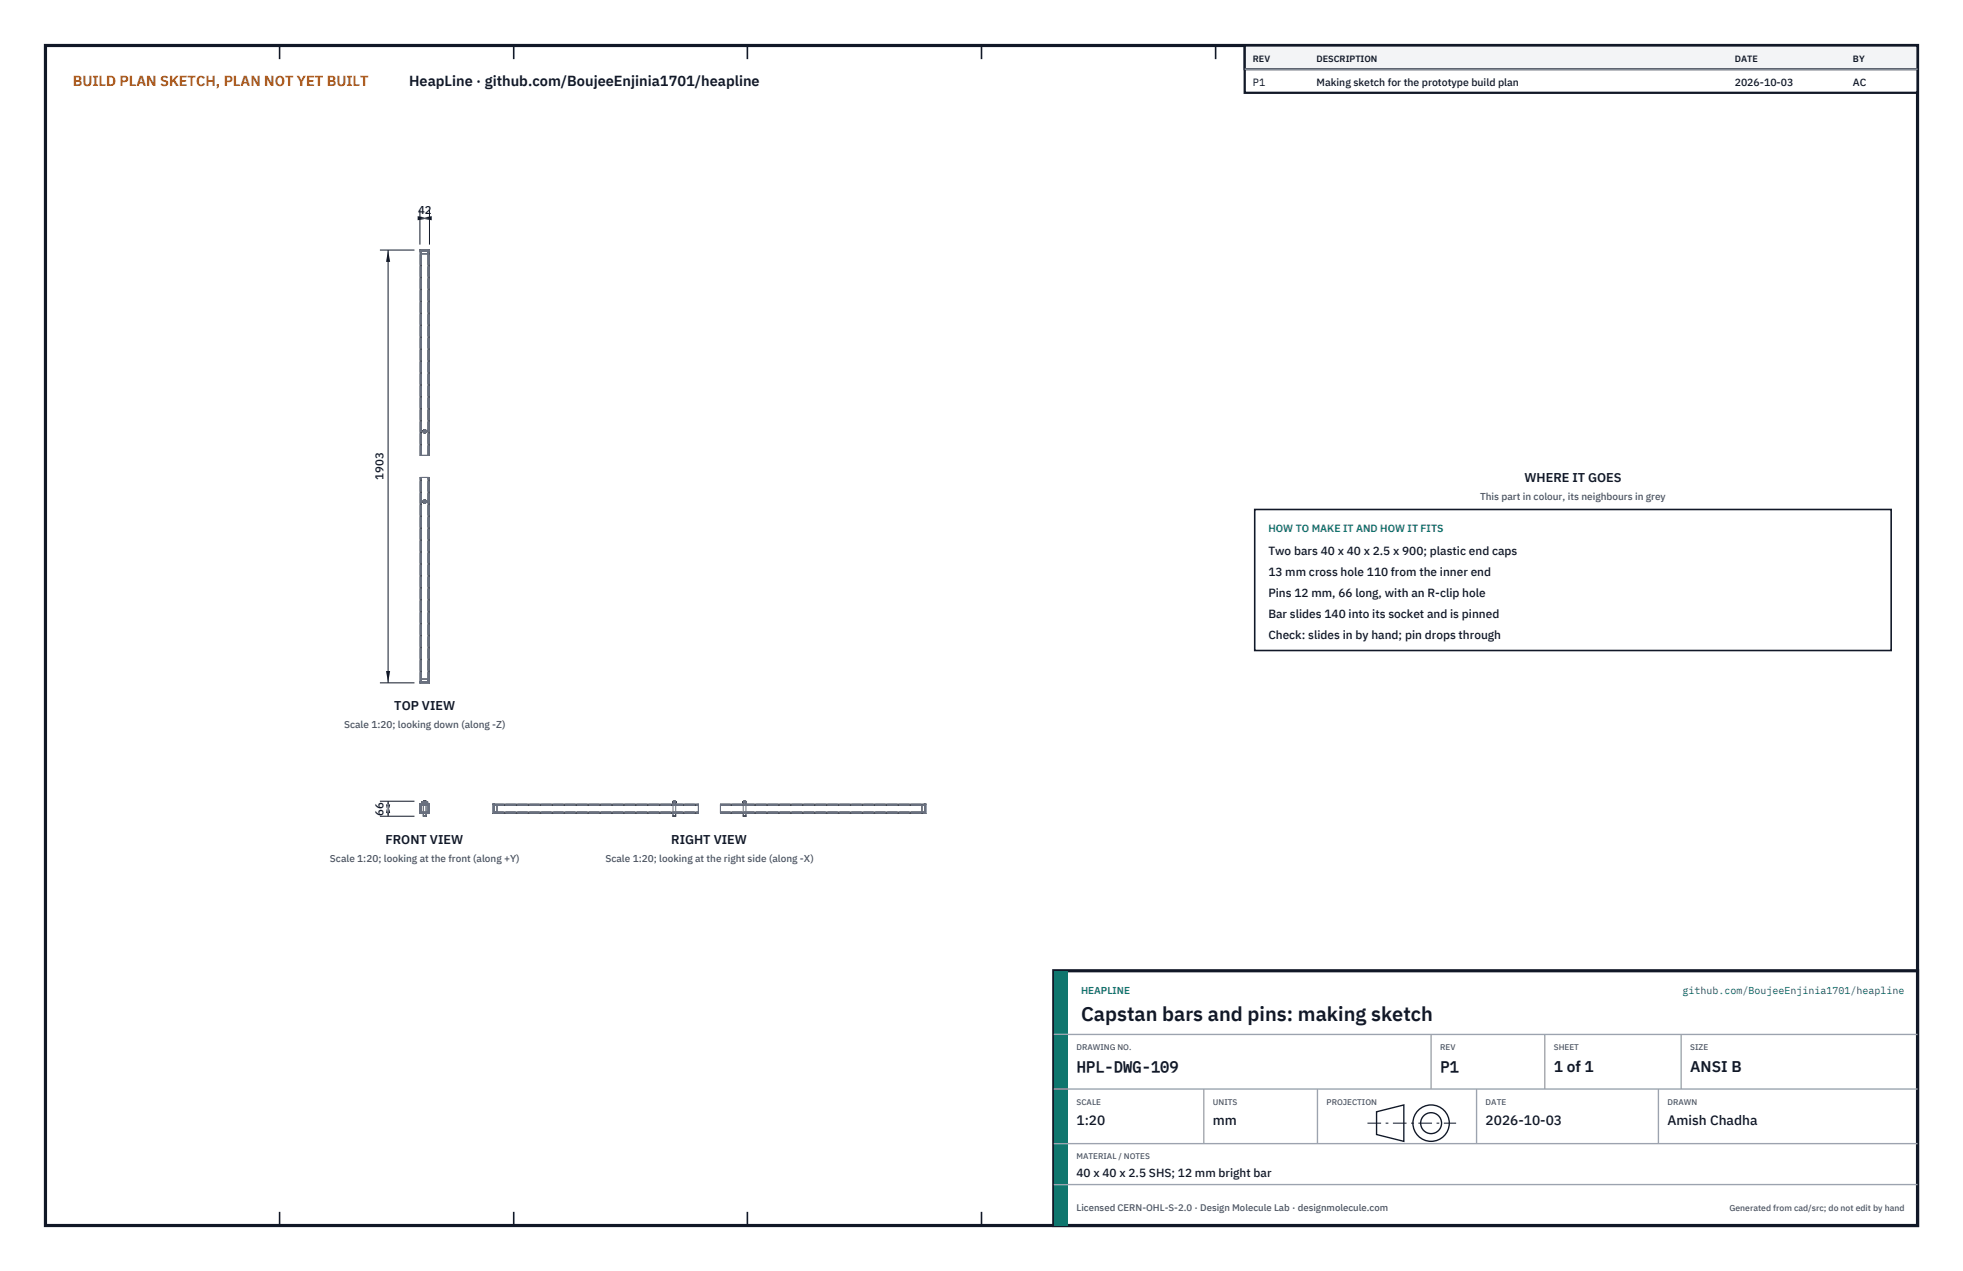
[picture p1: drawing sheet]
<svg xmlns="http://www.w3.org/2000/svg" width="432mm" height="279mm" viewBox="0 0 432 279" stroke-linecap="round" stroke-linejoin="round" font-family="sans-serif">
<path d="M10 10h411.8v259.4h-411.8z" fill="none" stroke="#111827" stroke-width=".7" stroke-linecap="butt"/>
<g fill="none" stroke="#111827" stroke-width=".35">
<path d="M61.5 10v3M113 10v3M164.4 10v3M215.9 10v3M267.4 10v3M318.9 10v3M370.3 10v3M61.5 266.4v3M113 266.4v3M164.4 266.4v3M215.9 266.4v3M267.4 266.4v3"/>
<path d="M318.9 266.4v3M370.3 266.4v3"/>
</g>
<g fill="none" stroke="#111727" stroke-width=".22">
<path d="M92.4 55.1h.1M92.4 55h.1M92.4 55v.1M92.4 55.1h2M92.4 55h2M92.4 55.1v45h.3M92.7 55.1v45M94.2 55.1v45M94.4 55v45.1h-.2M94.4 55h.1M94.4 55.1h.1M94.5 55.1h-.1"/>
<path d="M94.5 55v.1M92.8 94.8v.1M92.8 94.9h.2M92.8 94.8h.2M93 94.9a.41 .41 0 0 0 .4 .3 .41 .41 0 0 0 .4-.3M93 94.8a.41 .41 0 0 1 .4-.4 .41 .41 0 0 1 .4 .4M93 94.8h.1M93.1 94.8l-.1 .1M93.1 94.8v.1M93.1 94.8h.1M93.1 94.9l.3 .2 .3-.2M93.1 94.8l.3-.3 .3 .3"/>
<path d="M93.1 94.9h.1M93.1 94.7v.1M93.1 94.7h.1M93.1 94.7l.1 .1M93.2 94.9h.1M93.2 94.8h.1M93.2 94.8v.1M93.2 94.6h.4v.4h-.4zM93.7 94.8h.1M93.7 94.9h.1M93.7 94.8v.1M93.7 94.7h.1"/>
<path d="M93.7 94.7v.1M93.8 94.8l-.1 .1M93.8 94.8h.1M93.8 94.8v.1M93.8 94.9h.3M93.8 94.8h.3M94.1 94.8v.1M92.7 105h-.3v45M92.7 105h1.5M92.7 100.1h1.5M92.7 105v45M92.8 110.2v.1"/>
<path d="M92.8 110.3h.2M92.8 110.2h.2M93 110.3a.41 .41 0 0 0 .4 .4 .41 .41 0 0 0 .4-.4M93 110.2a.41 .41 0 0 1 .4-.3 .41 .41 0 0 1 .4 .3M93 110.2l.1 .1M93.1 110.3h-.1M93.1 110.3h.1M93.1 110.2v.1M93.1 110.3l.3 .3 .3-.3M93.1 110.2l.3-.2 .3 .2M93.1 110.2h.1M93.1 110.3v.1"/>
<path d="M93.1 110.4h.1M93.1 110.1v.1M93.1 110.1l.1 .1M93.2 110.3h.1M93.2 110.2h.1M93.2 110.2v.1M93.2 110h.4v.5h-.4zM93.2 110.1h.4v.4h-.4zM93.7 110.2h.1M93.7 110.2v.1M93.7 110.3h.1M93.7 110.3v.1"/>
<path d="M93.7 110.1h.1M93.7 110.1v.1M93.7 110.4h.1M93.7 110.2l.1 .1M93.8 110.3h-.1M93.8 110.3h.1M93.8 110.2v.1M93.8 110.2h.1M93.8 110.3h.3M93.8 110.2h.3M94.1 110.2v.1M94.2 105h.2v45.1"/>
<path d="M94.2 105v45M92.4 150.1h.1M92.4 150v.1M92.4 150h.1M92.4 150h2M92.4 150.1h2M94.4 150h.1M94.4 150.1h.1M94.5 150.1h-.1M94.5 150v.1M92.4 178.8h.1M92.4 176.8v2"/>
<path d="M92.4 176.8h.1M92.4 176.7v.1M92.4 176.7h2M92.4 178.8h2M93.1 176.3v.1M93.1 176.3h.7M93.1 176.4h.7M93.1 176.3h.1M93.1 176.3h-.3l.3 .1M93.1 176.4h.1M93.1 176.2h.6M93.1 179.4h.6"/>
<path d="M93.1 176.2v.1M93.1 176.2h.1M93.1 178.8v.6M93.1 176.4v.3M93.7 176.4h.1M93.7 176.3h.1M93.7 176.2h.1M93.7 176.2v.1M93.7 176.4v.3M93.7 178.8v.6M93.8 176.3v.1M93.8 176.4h.1"/>
<path d="M93.8 176.3h.3l-.3 .1M94.4 176.7l.1 .1M94.4 176.7h.1M94.4 176.8h.1M94.4 178.8h.1M94.4 176.8v2M94.5 178.8h-.1M94.5 176.8v2M108.5 178.8h.1M108.5 176.8v2M108.5 176.8h.1M108.5 176.7v.1"/>
<path d="M108.5 176.7h.1M108.6 176.7v.1M108.6 176.7h.1M108.6 176.8h.1M108.6 178.8h.1M108.6 176.8v2M108.6 176.8h45v.2M108.6 178.5h45M108.6 177h45M148 176.4h.3M148 176.3h.3M148 176.3v.1"/>
<path d="M148 176.4v.4M148 179.4h.1M148 176.2v.1M148 176.2h.6M148 179.4h.6M148 178.8v.6M148.1 176.1h.2M148.1 179.4h.5M148.1 176.1l.5 .1M148.1 176.1l-.1 .1M148.2 176.4h.1M148.4 176.3h.1"/>
<path d="M148.3 176.3h.1M148.3 176.4h.1M148.3 176.3v.1M148.3 176.2v.1M148.3 176.2l.1 .1M148.3 176.2h.1M148.3 176.3h.4M148.3 176.4h.4M148.4 176.4h-.1M148.6 179.4h.1M148.6 176.2l.1 .1M148.6 178.8v.6"/>
<path d="M148.7 176.3v.1M148.7 176.4l-.1 .4M153.6 177v1.8h-45.1M158.5 177v1.8h45.1M158.5 178.5h45M158.5 177h45M163.4 176.4h.4M163.4 176.3h.4M163.4 176.3v.1M163.4 176.4l.1 .4M163.5 179.4h.1M163.5 176.2l-.1 .1"/>
<path d="M163.5 176.2h.6M163.5 179.4h.6M163.5 178.8v.6M163.5 176.1h.3M163.5 179.4h.5M163.5 176.1l.6 .1M163.5 176.1v.1M163.7 176.4h.1M163.8 176.3h.1M163.7 176.3h.1M163.8 176.4h.1M163.8 176.3h-.1"/>
<path d="M163.8 176.3v.1M163.8 176.2l-.1 .1M163.8 176.2l.1 .1M163.8 176.2h.1M163.8 176.3h.3M163.8 176.4h.3M164.1 179.4h-.1M164.1 176.2v.1M164.1 178.8v.6M164.1 176.3v.1M164.1 176.4v.4M203.5 178.8h.1"/>
<path d="M203.5 176.8h-45v.2M203.5 176.8h.1M203.5 176.8v2M203.5 176.7v.1M203.5 176.7h.1M203.6 176.7v.1M203.6 178.8h.1M203.6 176.8h.1M203.6 176.7h.1M203.6 176.8v2"/>
</g>
<g fill="none" stroke="#6a7180" stroke-width=".22" stroke-dasharray="2.1 .5">
<path d="M92.4 55.1v-.1M92.4 55.1h2M92.4 55h2M92.4 55.1h.1M92.4 55h.1M92.4 55.1h.3M92.5 55.1h.2M92.6 55.1h.1M92.6 55.8v-.7M92.6 55.8h.1M92.7 55.1h1.5M92.7 55.1h-.3"/>
<path d="M92.7 55.1h-.2M92.7 55.1h-.1M92.7 55.8h1.5M92.7 55.8h-.1M92.7 55.1h.1M92.7 55.8v-.7M92.7 55.8h.1M94.2 55.1h.1M94.2 55.8h.1M94.2 55.8v-.7M94.2 55.1h.2M94.3 55.1h-.1"/>
<path d="M94.4 55.1h-.2M94.4 55.1h.1M94.4 55.1v-.1M94.4 55h.1M94.5 55.1v-.1M94.5 55h-.1M93.1 94.8h.1M93.1 94.8v.1M93.1 94.9v-.1M93.1 94.9h.6M93.1 94.8h.6M93.1 94.9h.1"/>
<path d="M93.1 94.7h.1M93.2 94.8h.1M93.2 94.9v-.1M93.2 94.9h-.1M93.2 94.9h.5M93.2 94.8h.5M93.2 94.6h.4v.5h-.4zM93.2 94.6h.4v.4h-.4zM93.7 94.9h.1M93.7 94.8v-.1M93.7 94.9v-.1M93.7 94.8h.1"/>
<path d="M93.7 94.7h.1M93.7 94.8v.1M93.8 94.8h.1M92.4 100.1v-45M92.5 105h.2M92.5 100.1h.2M92.5 100.1v-45M92.7 105h-.3M92.7 105h1.5M92.7 105h-.2M92.7 100.1h1.5M92.7 100.1h-.3"/>
<path d="M92.7 100.1h-.2M92.7 100.1v-45M93.1 110.3h.1M93.1 110.3v-.1M93.1 110.2h.1M93.1 110.3h.6M93.1 110.2h.6M93.1 110.4h.1M93.1 110.1h.1M93.2 110.3v-.1M93.2 110.3h.1M93.2 110.2h.1"/>
<path d="M93.2 110.3l-.1 .1M93.2 110.3h.5M93.2 110.2h.5M93.2 110h.4v.5h-.4zM93.2 110.1h.4v.4h-.4zM93.7 110.3h.1M93.7 110.2v-.1M93.7 110.3v-.1M93.7 110.4h.1M93.7 110.1h.1M93.7 110.2h.1M93.8 110.3h.1"/>
<path d="M93.8 110.2v.1M94.2 105h.1M94.2 100.1h.1M94.2 100.1v-45M94.3 105h-.1M94.3 100.1h-.1M94.3 100.1v-45M94.4 105h-.2M94.4 100.1v-45M94.4 100.1h-.2M92.4 150v.1M92.4 150h.1"/>
<path d="M92.4 150.1h.1M92.4 150h2M92.4 150.1h2M92.4 150h.3M92.4 150v-45M92.5 150v-45M92.5 150h.2M92.6 150h.1M92.6 150v-.1M92.6 149.3v.6M92.6 149.3h.1M92.6 149.9h.1"/>
<path d="M92.7 150h-.3M92.7 150h1.5M92.7 150h-.2M92.7 150v-45M92.7 150h-.1M92.7 149.3h1.5M92.7 149.3h-.1M92.7 150v-.1M92.7 149.9h1.5M92.7 149.9h-.1M92.7 149.3v.6M92.7 149.3h.1"/>
<path d="M94.2 150h.1M94.2 149.3h.1M94.2 150v-.1M94.2 149.9h.1M94.2 149.3v.6M94.2 150h.2M94.2 150v-45M94.3 150v-45M94.3 150h-.1M94.4 150h-.2M94.4 150v-45M94.4 150.1h.1"/>
<path d="M94.4 150h.1M94.4 150v.1M94.5 150v.1M94.5 150h-.1M92.4 176.8v2M92.4 178.8v-2M92.4 176.8v-.1M92.4 178.8h.1M92.4 176.8h.1M92.4 176.7h2M92.4 176.7v.1M92.4 178.8h2"/>
<path d="M92.4 176.8h2M92.4 177v1.5M92.4 177l.3-.2M92.5 177l.2-.1M92.5 177v1.5M92.6 177v1.5M92.6 178.5l.1 .1M92.6 177h.1M92.6 178.5h.1M92.6 178.5v-1.5M92.7 178.8l-.3-.3M92.7 178.8h1.5"/>
<path d="M92.7 176.8h1.5M92.7 176.9h1.5M92.7 178.7h1.5M92.7 178.7l-.2-.2M92.7 177h1.5M92.7 177h-.1M92.7 178.6h1.5M92.7 178.6l-.1-.1M92.7 177h.1M92.7 178.6h.1M92.7 177v1.5M92.7 178.6v-.1"/>
<path d="M92.7 178.5h1.5M92.7 178.5v.1M92.7 178.5h-.1M92.7 178.5v-1.5M92.8 176.4h.3M92.8 176.4v-.1M92.8 176.3v.1M92.8 176.3h.3M93 176.3h.1M93 176.3l.1 .1M93.1 176.3v.1M93.1 176.4h.1"/>
<path d="M93.1 176.4h.7M93.1 176.4v-.1M93.1 176.3h.7M93.1 178.8h.7M93.1 176.8h.7M93.1 178.7h.7M93.1 176.9h.7M93.1 176.3h.1M93.1 178.8v-.1M93.1 176.9v-.1M93.1 178.8v-2.1M93.1 179.4v-3"/>
<path d="M93.1 176.2h.1M93.1 176.2h.6M93.1 179.4h.6M93.1 176.4v-.2M93.1 176.2v.1M93.2 176.4h.5M93.2 176.3h-.1M93.2 176.3h.5M93.2 176.3l-.1-.1M93.2 176.4v-.1M93.2 176.3v.1M93.7 176.3v.1"/>
<path d="M93.7 176.4v-.1M93.7 176.3h.1M93.7 176.4h.1M93.7 176.4v-.2M93.7 176.2h.1M93.7 176.2v.1M93.7 178.8v-2.1M93.7 179.4v-3M93.7 176.2h-.6M93.7 179.4h-.6M93.7 176.2v.2M93.7 176.3l.1 .1"/>
<path d="M93.8 178.8h-.7M93.8 176.8h-.7M93.8 178.7h-.7M93.8 178.8v-.1M93.8 176.9v-.1M93.8 176.9h-.7M93.8 176.3h-.1M93.8 176.4h.3M93.8 176.4v-.1M93.8 176.3v.1M93.8 176.3h-.7M93.8 176.3h.3"/>
<path d="M93.8 176.4h.1M93.8 176.3h.1M94.1 176.4v-.1M94.1 176.3v.1M94.2 177h.1M94.2 178.6v-.1M94.2 178.6h.1M94.2 177v1.5M94.2 178.5h.1M94.2 178.5v.1M94.2 178.5v-1.5M94.2 176.8l.2 .2"/>
<path d="M94.2 176.9l.1 .1M94.3 177v1.5M94.3 178.5l-.1 .2M94.4 178.5l-.2 .3M94.4 177v1.5M94.4 176.7l.1 .1M94.4 178.8h.1M94.4 176.8v-.1M94.4 176.8v2M94.4 176.8h.1M94.4 178.8v-2M94.4 176.7v.1"/>
<path d="M94.5 176.8v2M94.5 178.8h-.1M94.5 178.8v-2M94.5 176.8h-.1M108.5 176.8v2M108.5 176.8h.1M108.5 178.8h.1M108.5 176.7v.1M108.6 176.7h-.1M108.6 178.8h-.1M108.6 176.7v.1M108.6 176.8h-.1"/>
<path d="M108.6 176.8v2M108.6 178.8h.1M108.6 176.8v-.1M108.6 177v1.5M108.6 178.8v-.3M108.6 178.5v.3M108.6 176.8v.2M108.6 177v-.2M108.6 178.8h45M108.6 176.8h45M108.6 176.9h45M108.6 177v-.1"/>
<path d="M108.6 176.9v.1M108.6 178.7h45M108.6 178.5v.2M108.6 178.7v-.2M108.6 177h.1M108.6 178.5v.1M108.6 178.6v-.1M108.6 178.6h.1M108.6 176.8h.1M108.6 177h45M108.6 178.5h45M108.6 178.5h.1"/>
<path d="M108.7 177h.1M108.7 177v1.5M108.7 178.5v.1M108.7 178.6v-.1M109.3 177h-.6M109.3 178.6h-.6M109.3 178.6v-.1M109.3 177h.1M109.3 178.5h-.6M109.3 177v1.5M109.3 178.5h.1M109.3 178.5v.1"/>
<path d="M148 178.8h.3M148 176.8h.3M148 178.7h.3M148 176.9h.3M148 178.8v-.1M148 176.9v-.1M148 178.8v-2M148 176.4v-.1M148.2 176.3v.1M148.3 176.3v.1M148.3 176.3h.1M148.4 176.3h.1"/>
<path d="M148.3 176.3h-.3M148.3 176.4h-.3M148.3 176.4h.1M148.3 178.8h.4M148.3 176.8h.4M148.3 178.7h.4M148.3 176.9h.4M148.3 176.4v-.1M148.4 176.4h.1M148.4 176.4v-.1M148.4 176.4h.2M148.4 176.3h.2"/>
<path d="M148.4 176.3l-.1 .1M148.4 176.3h-.1M148.6 178.8v-2M148.6 176.4v-.1M148.6 176.2h-.6M148.6 179.4h-.6M148.7 178.8h-.7M148.7 176.8h-.7M148.7 178.7h-.7M148.7 176.9h-.7M148.7 178.8v-.1M148.7 176.9v-.1"/>
<path d="M153.6 177v1.5M153.6 178.8v-.3M153.6 177v-.2M153.6 177v-.1M153.6 176.9v.1M153.6 178.5v.2M153.6 178.7v-.2M158.5 176.8h45M158.5 177v-.2M158.5 178.8h45M158.5 178.8v-.3M158.5 177v1.5"/>
<path d="M158.5 177v-.1M158.5 176.9v.1M158.5 178.5v.2M158.5 178.7v-.2M158.5 176.9h45M158.5 178.7h45M158.5 177h45M158.5 178.5h45M163.5 176.8h.3M163.5 178.8h.3M163.5 176.9h.3M163.5 178.7h.3"/>
<path d="M163.5 176.9v-.1M163.5 178.8v-.1M163.5 178.8v-2M163.5 176.4v-.1M163.7 176.3v.1M163.7 176.3l.1 .1M163.7 176.3h.1M163.8 176.3h.1M163.7 176.3h-.2M163.7 176.4h-.2M163.8 176.3l-.1 .1M163.8 176.4h.1"/>
<path d="M163.8 176.8h.3M163.8 178.8h.3M163.8 176.9h.3M163.8 178.7h.3M163.8 176.4v-.1M163.8 176.3v.1M163.8 176.4h.3M163.8 176.3h.3M163.9 176.3h-.2M163.9 176.4v-.1M164.1 178.8v-2M164.1 176.4v-.1"/>
<path d="M164.1 176.2h-.6M164.1 179.4h-.6M164.1 176.8h-.6M164.1 178.8h-.6M164.1 176.9h-.6M164.1 178.7h-.6M164.1 176.9v-.1M164.1 178.8v-.1M202.8 178.5v.1M202.8 178.5v-1.5M202.8 177h.1M202.8 178.5h.1"/>
<path d="M202.8 178.6h.7M202.8 177h.7M202.8 178.6v-.1M202.8 178.5h.7M203.5 178.6v-.1M203.5 178.5v-1.5M203.5 177h.1M203.5 178.8h.1M203.5 178.8v-2M203.5 177v-.2M203.5 176.8v.2M203.5 177v1.5"/>
<path d="M203.5 178.5v.3M203.5 178.8v-.3M203.5 177v-.1M203.5 176.9v.1M203.5 178.5v.2M203.5 178.7v-.2M203.5 178.6h.1M203.5 178.5h.1M203.5 176.7h.1M203.5 176.7v.1M203.5 176.8h.1M203.6 178.8h.1"/>
<path d="M203.6 178.8v-2M203.6 176.8v-.1M203.6 176.8h.1"/>
</g>
<path d="M92.4 46.2v7.6M92.4 48h2.1M94.5 46.2v7.6" fill="none" stroke="#111827" stroke-width=".22"/>
<path d="M92.4 48l2.6-.5v.9zM91.9 47.5v.9l2.6-.4z" fill="#111827"/>
<path d="M83.6 55h7.6M85.4 55v95.1M83.6 150.1h7.6" fill="none" stroke="#111827" stroke-width=".22"/>
<path d="M85.4 55l-.5 2.6h.9zM84.9 147.5h.9l-.4 2.6z" fill="#111827"/>
<path d="M83.6 176.1h7.6M83.6 179.4h7.6M85.4 176.1v3.3" fill="none" stroke="#111827" stroke-width=".22"/>
<path d="M85.4 176.1l-.5 2.6h.9zM84.9 176.8h.9l-.4 2.6z" fill="#111827"/>
<path d="M276 112h140v31h-140z" fill="#fff" stroke="#111827" stroke-width=".35"/>
<path d="M273.8 10h148v10.4h-148z" fill="#fff" stroke="#111827" stroke-width=".5"/>
<path d="M273.8 10h148v5.2h-148z" fill="#f3f4f6" stroke="#111827" stroke-width=".5"/>
<path d="M273.8 15.2h148" fill="none" stroke="#9ca3af" stroke-width=".3"/>
<path d="M231.8 213.4h190v56h-190z" fill="#fff" stroke="#111827" stroke-width=".7" stroke-linecap="butt"/>
<path d="M231.8 213.4h3v56h-3z" fill="#0f766e"/>
<path d="M231.8 227.4h190M231.8 239.4h190M264.8 239.4v12M289.8 239.4v12M314.8 227.4v12M324.8 239.4v12M339.8 227.4v12M364.8 239.4v12M369.8 227.4v12M231.8 251.4h190M231.8 260.4h190" fill="none" stroke="#9ca3af" stroke-width=".3"/>
<g fill="none" stroke="#111827" stroke-width=".3">
<path d="M302.8 244.4l6-1.5v8l-6-1.5z"/>
<circle cx="314.8" cy="246.9" r="4"/>
<circle cx="314.8" cy="246.9" r="2.3"/>
</g>
<path d="M300.8 246.9h19.5" fill="none" stroke="#111827" stroke-width=".22" stroke-dasharray="3 1 .6 1" stroke-linecap="butt"/>
<text font-size="4.4" fill="#111827" x="237.8" y="224.4">Capstan bars and pins: making sketch</text>
<g font-size="3.4" fill="#111827">
<text x="236.8" y="235.6">HPL-DWG-109</text>
<text x="316.8" y="235.6">P1</text>
<text x="341.8" y="235.6">1 of 1</text>
<text x="371.8" y="235.6">ANSI B</text>
</g>
<text font-size="3.2" fill="#b45309" x="16" y="19">BUILD PLAN SKETCH, PLAN NOT YET BUILT</text>
<text font-size="3.2" fill="#111827" x="90" y="19">HeapLine · github.com/BoujeeEnjinia1701/heapline</text>
<g font-size="3" fill="#111827">
<text x="236.8" y="247.2">1:20</text>
<text x="266.8" y="247.2">mm</text>
<text x="326.8" y="247.2">2026-10-03</text>
<text x="366.8" y="247.2">Amish Chadha</text>
</g>
<g font-size="2.8" fill="#111827">
<text x="335.3" y="106">WHERE IT GOES</text>
<text x="86.7" y="156.1">TOP VIEW</text>
<text x="84.8" y="185.4">FRONT VIEW</text>
<text x="147.7" y="185.4">RIGHT VIEW</text>
</g>
<g font-size="2.6" fill="#111827">
<text x="279" y="122">Two bars 40 x 40 x 2.5 x 900; plastic end caps</text>
<text x="279" y="126.6">13 mm cross hole 110 from the inner end</text>
<text x="279" y="131.2">Pins 12 mm, 66 long, with an R-clip hole</text>
<text x="279" y="135.8">Bar slides 140 into its socket and is pinned</text>
<text x="279" y="140.4">Check: slides in by hand; pin drops through</text>
<text x="236.8" y="258.8">40 x 40 x 2.5 SHS; 12 mm bright bar</text>
</g>
<g font-size="2.5" fill="#111827">
<text x="91.9" y="47">42</text>
<text x="84.4" y="105.5" transform="rotate(-90 84.4 105.5)">1903</text>
<text x="84.4" y="179.3" transform="rotate(-90 84.4 179.3)">66</text>
</g>
<g font-size="2.3" fill="#111827">
<text x="275.6" y="18.8">P1</text>
<text x="289.6" y="18.8">Making sketch for the prototype build plan</text>
<text x="381.6" y="18.8">2026-10-03</text>
<text x="407.6" y="18.8">AC</text>
</g>
<text font-size="2.3" fill="#0f766e" x="279" y="117">HOW TO MAKE IT AND HOW IT FITS</text>
<g font-size="2.2" fill="#4b5563">
<text x="325.6" y="110">This part in colour, its neighbours in grey</text>
<text x="75.7" y="160.1">Scale 1:20; looking down (along -Z)</text>
<text x="72.6" y="189.4">Scale 1:20; looking at the front (along +Y)</text>
<text x="133.2" y="189.4">Scale 1:20; looking at the right side (along -X)</text>
</g>
<g font-size="2.2" fill="#0f766e">
<text x="237.8" y="218.4">HEAPLINE</text>
<text x="370.1" y="218.4">github.com/BoujeeEnjinia1701/heapline</text>
</g>
<text font-size="2.1" fill="#4b5563" x="236.8" y="266.2">Licensed CERN-OHL-S-2.0 · Design Molecule Lab · designmolecule.com</text>
<g font-size="2" fill="#111827">
<text x="275.6" y="13.6">REV</text>
<text x="289.6" y="13.6">DESCRIPTION</text>
<text x="381.6" y="13.6">DATE</text>
<text x="407.6" y="13.6">BY</text>
</g>
<text font-size="1.9" fill="#4b5563" x="380.4" y="266.2">Generated from cad/src; do not edit by hand</text>
<g font-size="1.8" fill="#4b5563">
<text x="236.8" y="230.8">DRAWING NO.</text>
<text x="316.8" y="230.8">REV</text>
<text x="341.8" y="230.8">SHEET</text>
<text x="371.8" y="230.8">SIZE</text>
<text x="236.8" y="242.8">SCALE</text>
<text x="266.8" y="242.8">UNITS</text>
<text x="291.8" y="242.8">PROJECTION</text>
<text x="326.8" y="242.8">DATE</text>
<text x="366.8" y="242.8">DRAWN</text>
<text x="236.8" y="254.8">MATERIAL / NOTES</text>
</g>
</svg>
